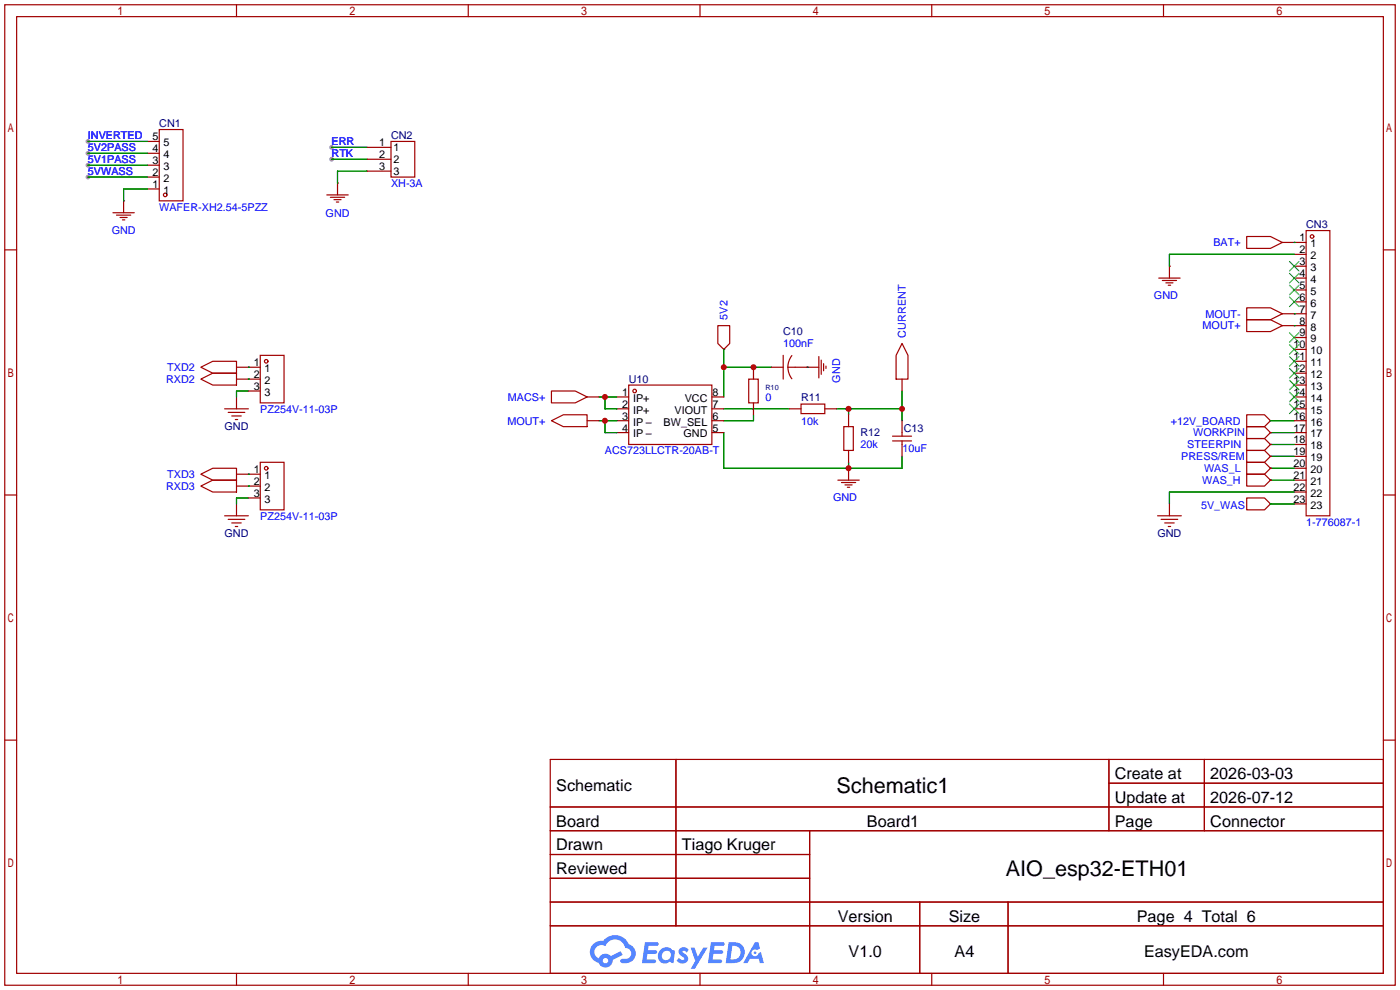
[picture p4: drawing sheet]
<svg xmlns="http://www.w3.org/2000/svg" width="299mm" height="212mm" viewBox="0 0 299 212" stroke-linecap="round" stroke-linejoin="round" font-family="sans-serif">
<g fill="#999">
<circle cx="18.8" cy="30.2" r=".51"/>
<circle cx="18.8" cy="32.8" r=".51"/>
<circle cx="18.8" cy="35.3" r=".51"/>
<circle cx="18.8" cy="37.8" r=".51"/>
<circle cx="70.9" cy="34" r=".51"/>
<circle cx="70.9" cy="31.5" r=".51"/>
</g>
<g fill="none" stroke="#a10000" stroke-width=".25">
<path d="M1 1h297.2v209.6h-297.2zM3.6 3.6h292.1v204.4h-292.1zM50.5 1v2.6M100.1 1v2.6M149.6 1v2.6M199.1 1v2.6M248.7 1v2.6M1 53.4h2.6M295.7 53.4h2.5M1 105.8h2.6M295.7 105.8h2.5M1 158.2h2.6"/>
<path d="M295.7 158.2h2.5M117.6 162.3h178.1v45.7h-178.1zM117.6 172.5h178.1M117.6 177.5h178.1M144.5 162.3v35.6M173 177.5v30.5M237 162.3v15.2M237 167.4h58.7M257.4 162.3v15.2M117.6 182.6h55.4M117.6 192.8h178.1M117.6 187.7h55.4"/>
<path d="M117.6 197.9h178.1M196.6 192.8v15.2M215.4 192.8v15.2M50.5 208v2.6M100.1 208v2.6M149.6 208v2.6M199.1 208v2.6M248.7 208v2.6"/>
</g>
<g fill="#5487ff">
<path d="M145.3 202.7a1.3 1.3 0 0 1 1.9 .3l-.4 .6a.54 .54 0 0 0-.9-.2l.1 .2a1.34 1.34 0 0 1 .9 1.8 1.47 1.47 0 0 1-2.3-.1l.5-.6 .8 .5a.31 .31 0 0 0 .4-.3 .31 .31 0 0 0-.3-.4 1.12 1.12 0 0 1-.7-1.8z"/>
<path d="M147.6 202.5h.9l.6 2 1.2-2h.9l-2.7 4.6h-.9l1-1.7z"/>
<path d="M137.8 201.4h1.7a1.31 1.31 0 0 1 1.2 .2 .4 .4 0 0 1-.3 .5l-1.8 .1-.1 .9h1.6a.4 .4 0 0 1 .4 .4 .4 .4 0 0 1-.5 .4h-1.6l-.2 1.2h1.4a.46 .46 0 0 1 .5 0 .46 .46 0 0 1 .1 .5l-.4 .2h-2.6z"/>
<path d="M151.9 201.4h1.7a1.32 1.32 0 0 1 1.2 .2 .39 .39 0 0 1-.3 .5l-1.8 .1-.1 .9h1.6a.4 .4 0 0 1 .4 .4 .4 .4 0 0 1-.4 .4h-1.7l-.2 1.2h1.4a.46 .46 0 0 1 .5 0 .46 .46 0 0 1 .1 .5l-.4 .2h-2.6z"/>
<path d="M161.3 201.4h.8l.3 1.3-.6 .4a.75 .75 0 0 0-1.1 .3 .75 .75 0 0 0 .5 1 .75 .75 0 0 0 .9-.7l.5-.2 .6 2.3h-.8l-.3-.9h-1.8l-.5 .9h-1z"/>
<path d="M155.7 201.4l-.6 4.4h1.5a2.27 2.27 0 0 0 2.6-2.2 2.27 2.27 0 0 0-2.7-2.2zM156.5 202.1a1.5 1.5 0 0 1 1.8 1.6 1.5 1.5 0 0 1-1.9 1.4h-.3z"/>
<path d="M141.2 203a1.6 1.6 0 0 0-.3 2.3 1.6 1.6 0 0 0 2.3 .2l.7 .3 .3-2.4-.1-.3-.5-.1a1.58 1.58 0 0 0-2.4 0zM141.8 203.5a.98 .98 0 0 1 1.6 .4 .98 .98 0 0 1-1.1 1.3 .94 .94 0 0 1-.9-.7 .94 .94 0 0 1 .4-1z"/>
<path d="M126.8 201.8a2.37 2.37 0 0 0 1.1 4 1.54 1.54 0 0 0 1.8 1 1.54 1.54 0 0 0 1.2-1.6l2.2-1.1-.5-.8-2 1a1.57 1.57 0 0 0-2.7 .5 1.5 1.5 0 0 1-.7-2.1 1.5 1.5 0 0 1 2.2-.5 2.23 2.23 0 0 1 2.3-1.4 2.23 2.23 0 0 1 2 1.8 1.16 1.16 0 0 1 1.2 1.1 1.16 1.16 0 0 1-1.1 1.2h-.7a.47 .47 0 0 0-.5 .4 .47 .47 0 0 0 .4 .5 2.17 2.17 0 0 0 2.5-.9 2.17 2.17 0 0 0-.3-2.7l-.8-.4a3.2 3.2 0 0 0-5.5-.7l-1.1 .1zM128.8 205.3a.6 .6 0 0 1 1.2 0 .6 .6 0 0 1-1.2 0z"/>
<circle cx="161.4" cy="203.6" r=".28"/>
</g>
<g fill="none" stroke="#a10000" stroke-width=".25">
<path d="M31.5 37.8h2.5M31.5 35.3h2.5M31.5 32.8h2.5M31.5 30.2h2.5M34 27.7h5.1v15.2h-5.1zM72.1 39.1h.1M72.1 39.1v2.6M78.5 31.5h5.1M78.5 34h5.1M78.5 36.6h5.1M83.6 30.2h5v7.6h-5zM24.1 45.5h4.6"/>
<path d="M24.9 46h3M25.7 46.5h1.5M26.2 47h.5M26.4 42.9h.1M26.4 42.9v2.6M31.5 40.4h2.5M69.8 41.7h4.6M70.6 42.2h3.1M71.4 42.7h1.5M71.9 43.2h.5M247.6 59.4h4.6M248.4 59.9h3.1"/>
<path d="M249.9 56.9h.1M249.9 56.9v2.5M266.4 50.5h5.1l2.6 1.3-2.6 1.3h-5.1zM274.1 51.8h5M276.6 59.4h2.5M276.6 54.4h2.5M276.6 56.9h2.5M279.1 49.3h5.1v60.9h-5.1zM42.9 78.5l2.6-1.3h5v2.6h-5zM50.5 78.5h5.1M55.6 75.9h5.1v10.2h-5.1zM153.4 69.6h2.6v3.8l-1.3 1.3-1.3-1.3z"/>
<path d="M154.7 74.7h.1M161 78.5v2.5M164.8 78.5h2.6M167.4 75.9v5.1M169.2 76l-.7 1.4-.1 1.1M172.5 78.5h.1M175 78.5h-6.6l.1 1 .7 1.5M175 76.2v4.6M175.5 77v3M176 77.7v1.5M176.5 78.2v.5M192.8 73.4l1.3 2.5v5.1h-2.6v-5.1z"/>
<path d="M249.2 60.5h1.5M249.7 61h.5M266.4 68.3h5.1l2.6 1.3-2.6 1.3h-5.1zM266.4 65.8h5.1l2.6 1.3-2.6 1.2h-5.1zM274.1 67.1h5M274.1 69.6h5M276.6 62h2.5M276.6 64.5h2.5M276.6 72.1h2.5M276.6 74.7h2.5M276.6 77.2h2.5M276.6 79.8h2.5"/>
<path d="M42.9 81l2.6-1.2h5v2.5h-5zM48 87.4h5.1M48.8 88.1h3.5M49.5 88.9h2.1M50.3 89.7h.5M50.5 81h5.1M50.5 84.8v2.6M53.1 83.6h2.5M55.6 98.8h5.1v10.2h-5.1zM117.9 83.6h5l2.6 1.2-2.6 1.3h-5zM117.9 89.9l2.5-1.3h5.1v2.6h-5.1zM125.5 84.8h2.5"/>
<path d="M125.5 89.9h2.5M131.8 84.8h2.6M131.8 87.4h2.6M131.8 89.9h2.6M131.8 92.5h2.6M134.4 82.3h17.7v12.7h-17.7zM152.1 84.8h2.6M152.1 87.4h2.6M152.1 89.9h2.6M152.1 92.5h2.6M160 81h2.1v5.1h-2.1zM161 86.1v2.5"/>
<path d="M168.7 87.4h2.5M171.2 86.4h5.1v2h-5.1zM176.3 87.4h2.5M180.3 91.2h2.1v5.1h-2.1zM181.4 88.6v2.6M181.4 96.3v2.5M190.8 94.2h4M190.8 93.2h4M192.8 81v2.6M192.8 89.9v3.3M192.8 94.2v3.3M266.4 88.6h3.9l1.2 1.3-1.2 1.3h-3.9z"/>
<path d="M266.4 91.2h3.9l1.2 1.3-1.2 1.2h-3.9zM266.4 93.7h3.9l1.2 1.3-1.2 1.3h-3.9zM266.4 96.3h3.9l1.2 1.2-1.2 1.3h-3.9zM266.4 98.8h3.9l1.2 1.3-1.2 1.2h-3.9zM271.5 89.9h.1M271.5 92.5h.1M271.5 95h.1M271.5 97.5h.1M276.6 84.8h2.5M276.6 87.4h2.5M276.6 89.9h2.5M276.6 92.5h2.5"/>
<path d="M276.6 82.3h2.5M276.6 95h2.5M276.6 97.5h2.5M42.9 103.9l2.6-1.3h5v2.6h-5zM42.9 101.3l2.6-1.2h5v2.5h-5zM48 110.2h5.1M48.8 111h3.5M49.5 111.8h2.1M50.3 112.5h.5M50.5 107.7v2.5M50.5 103.9h5.1M50.5 101.3h5.1"/>
<path d="M53.1 106.4h2.5M179.1 102.6h4.5M179.8 103.1h3.1M180.6 103.6h1.5M181.1 104.1h.5M181.4 100.1h.1M181.4 100.1v2.5M247.4 110.2h5.1M248.2 111h3.5M248.9 111.8h2.1M249.7 112.5h.5M249.9 107.7v2.5"/>
<path d="M266.4 101.3h3.9l1.2 1.3-1.2 1.3h-3.9zM266.4 106.4h3.9l1.2 1.3-1.2 1.3h-3.9zM271.5 100.1h.1M271.5 102.6h.1M271.5 107.7h.1M276.6 102.6h2.5M276.6 100.1h2.5M276.6 105.2h2.5M276.6 107.7h2.5"/>
<circle cx="35.3" cy="41.7" r=".38"/>
<circle cx="280.4" cy="50.5" r=".38"/>
<circle cx="56.9" cy="77.2" r=".38"/>
<circle cx="135.6" cy="83.6" r=".38"/>
<circle cx="56.9" cy="100.1" r=".38"/>
</g>
<g fill="none" stroke="#008700" stroke-width=".25">
<path d="M18.8 30.2h12.7M18.8 32.8h12.7M18.8 35.3h12.7M18.8 37.8h12.7M70.9 34h7.6M70.9 31.5h7.6M78.5 36.6h-6.4v2.5M31.5 40.4h-5.1v2.5M276.6 51.8h.1M276.6 54.4h-26.7v2.5M53.1 78.5h.1M154.7 74.7v10.1"/>
<path d="M154.7 78.5h10.1M172.5 78.5h.1M276.6 69.6h.1M276.6 67.1h.1M53.1 81h.1M53.1 83.6h-2.6v1.2M128 89.9h3.8M128 84.8h3.8M129.3 84.8v2.6h2.5M129.3 89.9v2.6h2.5M154.7 87.4h14M154.7 92.5v7.6h38.1v-2.6"/>
<path d="M161 88.6v1.3h-6.3M178.8 87.4h14M181.4 87.4v1.2M181.4 98.8v1.3M192.8 83.6v6.3M271.5 89.9h5.1M271.5 92.5h5.1M271.5 97.5h5.1M271.5 95h5.1M53.1 103.9h.1M53.1 101.3h.1M53.1 106.4h-2.6v1.3"/>
<path d="M271.5 100.1h5.1M271.5 102.6h5.1M271.5 107.7h5.1M276.6 105.2h-26.7v2.5"/>
</g>
<g fill="none" stroke="#3c3" stroke-width=".25">
<path d="M275.6 55.9l2 2M275.6 58.4l2 2.1M277.6 55.9l-2 2M277.6 58.4l-2 2.1M275.6 61l2 2M275.6 63.5l2 2M275.6 71.1l2 2.1M275.6 73.7l2 2M275.6 76.2l2 2M275.6 78.7l2 2.1M277.6 61l-2 2M277.6 63.5l-2 2"/>
<path d="M277.6 71.1l-2 2.1M277.6 73.7l-2 2M277.6 76.2l-2 2M277.6 78.7l-2 2.1M275.6 81.3l2 2M275.6 83.8l2 2.1M275.6 86.4l2 2M277.6 81.3l-2 2M277.6 83.8l-2 2.1M277.6 86.4l-2 2"/>
</g>
<g fill="#c00">
<circle cx="192.8" cy="87.4" r=".63"/>
<circle cx="181.4" cy="87.4" r=".63"/>
<circle cx="181.4" cy="100.1" r=".63"/>
<circle cx="154.7" cy="78.5" r=".63"/>
<circle cx="161" cy="78.5" r=".63"/>
<circle cx="129.3" cy="84.8" r=".63"/>
<circle cx="129.3" cy="89.9" r=".63"/>
</g>
<g font-size="4.6">
<text x="178.8" y="169.4">Schematic1</text>
<text x="215" y="187.2">AIO_esp32-ETH01</text>
</g>
<g font-size="3.5">
<text x="238.3" y="166.5">Create at</text>
<text x="258.7" y="166.5">2026-03-03</text>
<text x="118.9" y="169.1">Schematic</text>
<text x="238.3" y="171.6">Update at</text>
<text x="258.7" y="171.6">2026-07-12</text>
<text x="118.9" y="176.7">Board</text>
<text x="185.3" y="176.7">Board1</text>
<text x="238.3" y="176.7">Page</text>
<text x="258.7" y="176.7">Connector</text>
<text x="118.9" y="181.8">Drawn</text>
<text x="145.7" y="181.8">Tiago Kruger</text>
<text x="118.9" y="186.8">Reviewed</text>
<text x="179.1" y="197">Version</text>
<text x="202.8" y="197">Size</text>
<text x="243" y="197">Page 4 Total 6</text>
<text x="181.4" y="204.6">V1.0</text>
<text x="204" y="204.6">A4</text>
<text x="244.5" y="204.6">EasyEDA.com</text>
</g>
<g font-size="2.3" fill="#00f">
<text x="18.8" y="29.8">INVERTED</text>
<text x="18.8" y="32.3">5V2PASS</text>
<text x="18.8" y="34.8">5V1PASS</text>
<text x="70.9" y="33.6">RTK</text>
<text x="70.9" y="31">ERR</text>
<text x="18.8" y="37.4">5VWASS</text>
<text x="83.6" y="39.9">XH-3A</text>
<text x="34" y="45">WAFER-XH2.54-5PZZ</text>
<text x="69.6" y="46.3">GND</text>
<text x="23.9" y="50.1">GND</text>
<text x="259.3" y="52.6">BAT+</text>
<text x="246.6" y="64">GND</text>
<text x="155.5" y="68.3" transform="rotate(-90 155.5 68.3)">5V2</text>
<text x="257" y="70.4">MOUT+</text>
<text x="257.6" y="67.9">MOUT-</text>
<text x="167.4" y="74.2">100nF</text>
<text x="193.6" y="72.1" transform="rotate(-90 193.6 72.1)">CURRENT</text>
<text x="35.5" y="81.8">RXD2</text>
<text x="35.8" y="79.3">TXD2</text>
<text x="179.6" y="81.8" transform="rotate(-90 179.6 81.8)">GND</text>
<text x="55.6" y="88.2">PZ254V-11-03P</text>
<text x="108.6" y="85.6">MACS+</text>
<text x="163.6" y="85.6">0</text>
<text x="108.4" y="90.7">MOUT+</text>
<text x="171.2" y="90.7">10k</text>
<text x="183.9" y="95.8">20k</text>
<text x="250.2" y="90.7">+12V_BOARD</text>
<text x="253.7" y="95.8">STEERPIN</text>
<text x="255" y="93.3">WORKPIN</text>
<text x="129.3" y="97.1">ACS723LLCTR-20AB-T</text>
<text x="192.9" y="96.7">10uF</text>
<text x="252.5" y="98.3">PRESS/REM</text>
<text x="257.3" y="100.9">WAS_L</text>
<text x="35.5" y="104.7">RXD3</text>
<text x="35.8" y="102.2">TXD3</text>
<text x="178.1" y="107.2">GND</text>
<text x="257" y="103.4">WAS_H</text>
<text x="55.6" y="111">PZ254V-11-03P</text>
<text x="256.7" y="108.7">5V_WAS</text>
<text x="279.1" y="112.3">1-776087-1</text>
</g>
<g font-size="2.3">
<text x="32.6" y="30">5</text>
<text x="32.6" y="35.1">3</text>
<text x="32.6" y="32.5">4</text>
<text x="35" y="33.8">4</text>
<text x="35" y="31.3">5</text>
<text x="81" y="31.3">1</text>
<text x="81" y="33.8">2</text>
<text x="84.1" y="32.3">1</text>
<text x="84.1" y="34.8">2</text>
<text x="32.6" y="40.2">1</text>
<text x="32.6" y="37.6">2</text>
<text x="35" y="41.4">1</text>
<text x="35" y="38.9">2</text>
<text x="35" y="36.3">3</text>
<text x="81" y="36.3">3</text>
<text x="84.1" y="37.4">3</text>
<text x="277.7" y="51.6">1</text>
<text x="280.1" y="52.9">1</text>
<text x="277.7" y="54.1">2</text>
<text x="277.7" y="56.7">3</text>
<text x="277.7" y="59.2">4</text>
<text x="280.1" y="55.4">2</text>
<text x="280.1" y="57.9">3</text>
<text x="277.7" y="61.7">5</text>
<text x="277.7" y="64.3">6</text>
<text x="280.1" y="60.5">4</text>
<text x="280.1" y="63">5</text>
<text x="280.1" y="65.6">6</text>
<text x="277.7" y="66.8">7</text>
<text x="277.7" y="69.4">8</text>
<text x="277.7" y="71.9">9</text>
<text x="280.1" y="68.1">7</text>
<text x="280.1" y="70.6">8</text>
<text x="276.5" y="74.4">10</text>
<text x="276.5" y="77">11</text>
<text x="280.1" y="73.2">9</text>
<text x="280.1" y="75.7">10</text>
<text x="54.2" y="78.3">1</text>
<text x="54.2" y="80.8">2</text>
<text x="54.2" y="83.3">3</text>
<text x="56.6" y="79.5">1</text>
<text x="56.6" y="82.1">2</text>
<text x="276.5" y="79.5">12</text>
<text x="276.5" y="82.1">13</text>
<text x="280.1" y="78.3">11</text>
<text x="280.1" y="80.8">12</text>
<text x="280.1" y="83.3">13</text>
<text x="56.6" y="84.6">3</text>
<text x="133" y="84.6">1</text>
<text x="133" y="87.1">2</text>
<text x="133" y="89.7">3</text>
<text x="135.3" y="85.9">IP+</text>
<text x="135.3" y="88.4">IP+</text>
<text x="144.1" y="88.4">VIOUT</text>
<text x="146.3" y="85.9">VCC</text>
<text x="152.3" y="89.7">6</text>
<text x="152.3" y="87.1">7</text>
<text x="152.3" y="84.6">8</text>
<text x="276.5" y="84.6">14</text>
<text x="276.5" y="87.1">15</text>
<text x="276.5" y="89.7">16</text>
<text x="280.1" y="85.9">14</text>
<text x="280.1" y="88.4">15</text>
<text x="133" y="92.2">4</text>
<text x="135.3" y="91">IP</text>
<text x="135.3" y="93.5">IP</text>
<text x="141.8" y="91">BW_SEL</text>
<text x="146.1" y="93.5">GND</text>
<text x="152.3" y="92.2">5</text>
<text x="276.5" y="92.2">17</text>
<text x="276.5" y="94.8">18</text>
<text x="280.1" y="91">16</text>
<text x="280.1" y="93.5">17</text>
<text x="54.2" y="101.1">1</text>
<text x="276.5" y="97.3">19</text>
<text x="276.5" y="99.8">20</text>
<text x="280.1" y="96">18</text>
<text x="280.1" y="98.6">19</text>
<text x="280.1" y="101.1">20</text>
<text x="54.2" y="103.7">2</text>
<text x="54.2" y="106.2">3</text>
<text x="56.6" y="102.4">1</text>
<text x="56.6" y="104.9">2</text>
<text x="56.6" y="107.5">3</text>
<text x="276.5" y="102.4">21</text>
<text x="276.5" y="104.9">22</text>
<text x="276.5" y="107.5">23</text>
<text x="280.1" y="103.7">21</text>
<text x="280.1" y="106.2">22</text>
<text x="280.1" y="108.7">23</text>
</g>
<g font-size="2.3" fill="#000080">
<text x="34" y="27.2">CN1</text>
<text x="83.6" y="29.8">CN2</text>
<text x="279.1" y="48.8">CN3</text>
<text x="167.4" y="71.7">C10</text>
<text x="134.4" y="81.8">U10</text>
<text x="171.2" y="85.6">R11</text>
<text x="48" y="92">GND</text>
<text x="183.9" y="93.3">R12</text>
<text x="193.2" y="92.4">C13</text>
<text x="48" y="114.9">GND</text>
<text x="247.4" y="114.9">GND</text>
</g>
<text font-size="1.6" fill="#000080" x="163.6" y="83.3">R10</text>
</svg>
